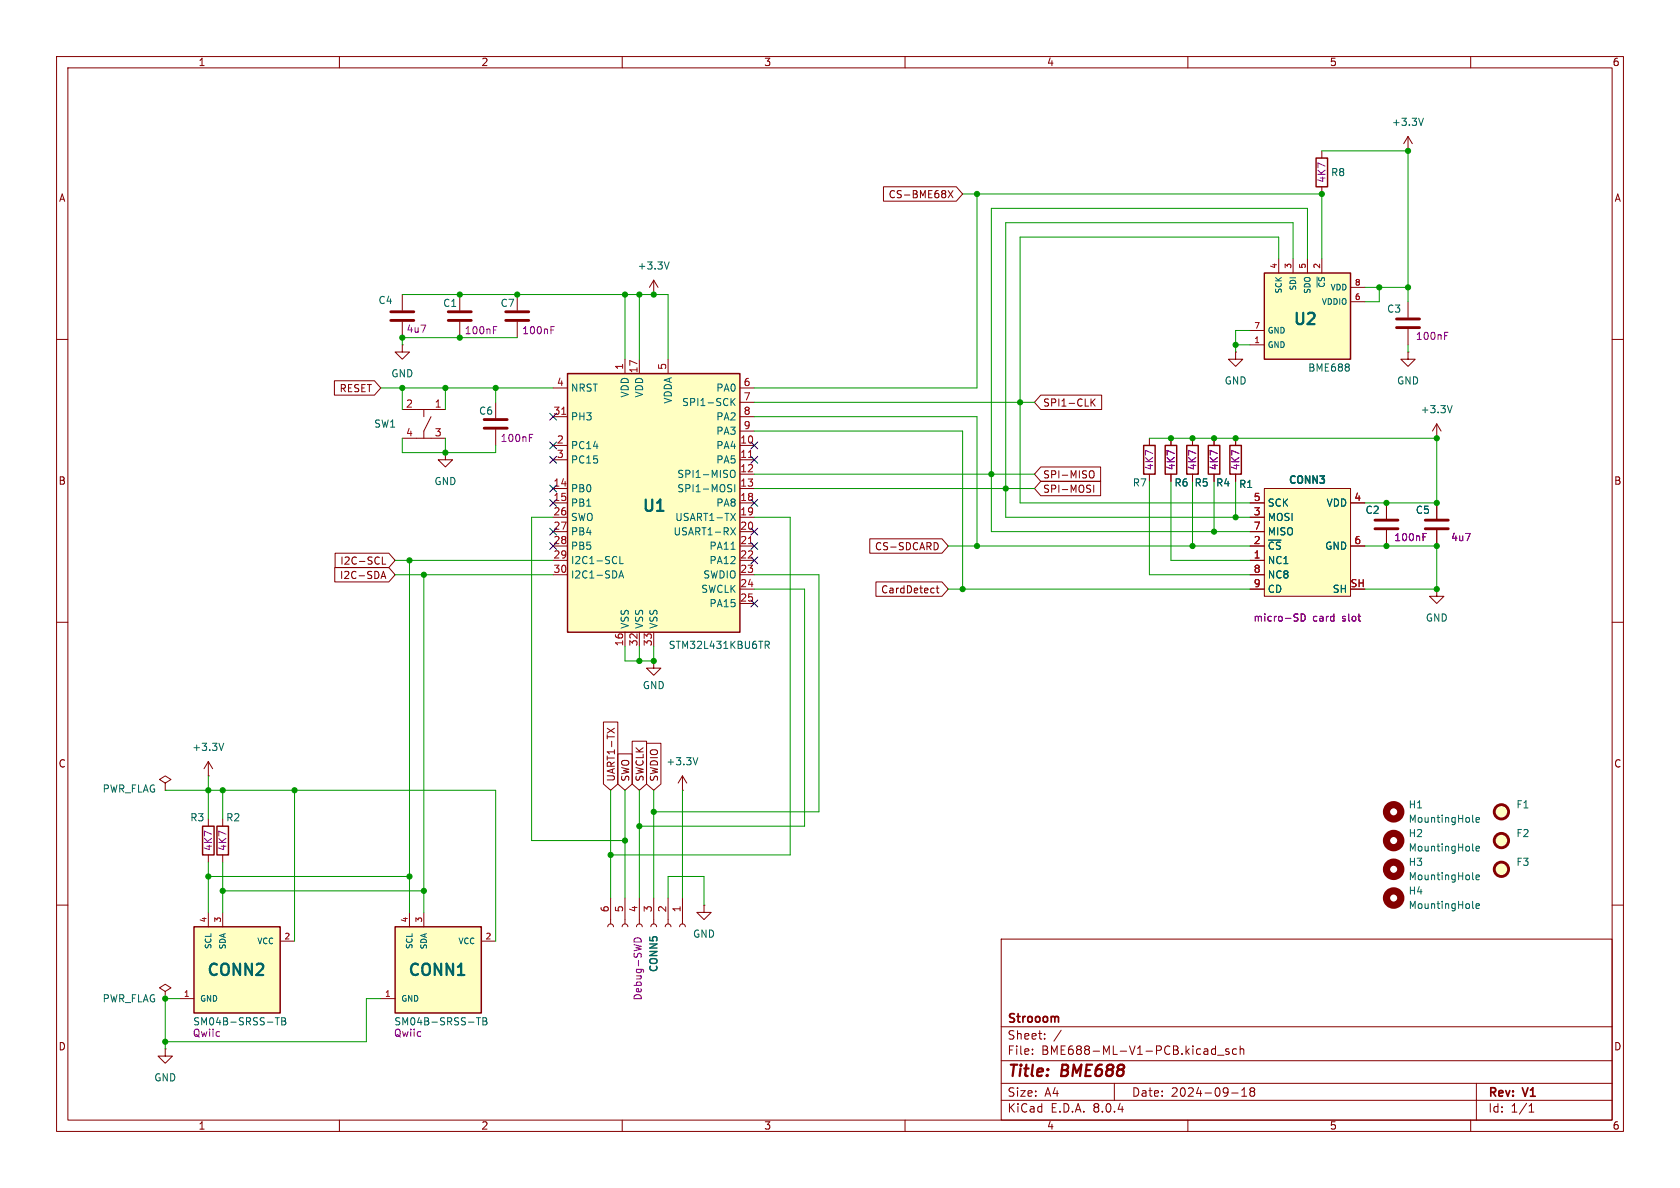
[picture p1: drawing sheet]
<svg xmlns="http://www.w3.org/2000/svg" width="297mm" height="210mm" viewBox="0 0 297 210" stroke-linecap="round" stroke-linejoin="round" font-family="sans-serif">
<g fill="none" stroke="#840000" stroke-width=".18">
<path d="M10 10h277v190h-277zM12 12h273v186h-273zM60 10v2M110 10v2M160 10v2M210 10v2M260 10v2M233.7 26.7v1.2M233.7 33v1.3M248.9 26.7h.1M248.9 24.1l-.7 1.3M248.9 24.1v2.6"/>
<path d="M248.9 24.1l.8 1.3M10 60h2M91.4 52.1v2.8M91.4 56.9v2.8M115.6 52.1h.1M115.6 49.5v2.6M115.6 49.5l-.8 1.3M115.6 49.5l.7 1.3M248.9 53.3v2.8M248.9 58.2v2.8M285 60h2M218.4 62.2v1.3h1.3l-1.3 1.3-1.2-1.3h1.2"/>
<path d="M218.4 62.2h.1M248.9 62.2v1.3h1.3l-1.3 1.3-1.3-1.3h1.3M248.9 62.2h.1M254 77.5h.1M254 74.9l-.8 1.3M254 74.9v2.6M254 74.9l.8 1.3M78.7 80v1.3h1.3l-1.3 1.3-1.2-1.3h1.2M78.7 80h.1M245.1 88.9v2.8M245.1 93.7v2.8M254 88.9v2.8"/>
<path d="M254 93.7v2.8M10 110h2M115.6 116.8v1.3h1.2l-1.2 1.3-1.3-1.3h1.3M115.6 116.8h.1M285 110h2M120.6 139.7h.1M120.6 137.2v2.5M120.6 137.2l-.7 1.2M120.6 137.2l.8 1.2M10 160h2M107.9 158.8v4.5M110.5 158.8v4.5"/>
<path d="M113 158.8v4.5M115.6 158.8v4.5M118.1 158.8v4.5M120.6 158.8v4.5M285 160h2M107.4 163.8l.2-.3 .3-.2 .4 .2 .2 .3M110 163.8l.1-.3 .4-.2 .3 .2 .2 .3M112.5 163.8l.2-.3 .3-.2 .4 .2 .1 .3M115.1 163.8l.1-.3 .4-.2 .3 .2 .2 .3M117.6 163.8l.1-.3 .4-.2 .4 .2 .1 .3M120.1 163.8l.2-.3 .3-.2 .4 .2 .2 .3M124.5 160v1.3h1.2l-1.2 1.3-1.3-1.3h1.3"/>
<path d="M124.5 160h.1M177 166h108v32h-108zM60 198v2M110 198v2M160 198v2M177 194.5h108M177 191.5h108M177 187.5h108M177 181.5h108M182.5 186.3v.1M182.5 185.5v.1M184.7 183.6v.1"/>
<path d="M184.7 182.8v.1M187.6 182.1l-1.3 2M197 191.5v3M210 198v2M214.3 186.3h.6M214.3 185.5h.6M214.9 184.9v1.5M215.2 186.5h1.2M217.2 185.5l-.3-.1-.2 .2v.2l.5 .2v.3h-.5M217.7 193.2h1.2M218.6 185.5l-.4-.1-.3 .3v.4l.1 .2h.6M219.2 185.5l.3-.1 .3 .1 .1 .9"/>
<path d="M219.2 184.9v1.5M219.5 193.8h.9M219.5 192.7l.5-.4v1.5M221.2 192.9l-.2 .3v.3l.2 .3 .5-.1 .1-.2-.1-.4-.2-.2M221.2 192.9l-.2-.2 .2-.4 .5 .1 .1 .2-.3 .3M221.2 192.9h.3M260 198v2M261 191.5v6.5M270.3 196.6h.9M270.3 195.5l.4-.4v1.5"/>
</g>
<path d="M97.4 58.3h.4M97.4 57.7h.6M255.4 59.4h.4M255.4 58.7h.6M251.6 94.9h.4M251.6 94.3h.6M112.1 166.5a.64 .64 0 0 1 .6-.7 .64 .64 0 0 1 .7 .7" fill="none" stroke="#840084" stroke-width=".18"/>
<path d="M251.6 20.9l-.4 1.3M118.3 46.3l-.4 1.3M256.7 71.7l-.4 1.3M123.4 133.9l-.5 1.3" fill="none" stroke="#006464" stroke-width=".18"/>
<path d="M232.7 27.9h2v5.1h-2z" fill="none" stroke="#840000" stroke-width=".25"/>
<path d="M89.4 56.6h4.1M89.4 55.1h4.1M246.9 57.9h4.1M246.9 56.4h4.1M243.1 93.5h4M243.1 91.9h4M252 93.5h4M252 91.9h4" fill="none" stroke="#840000" stroke-width=".51"/>
<path d="M223.5 48.3h15.3v15.2h-15.3z" fill="#ffffc2"/>
<path d="M223.5 48.3h15.3v15.2h-15.3z" fill="none" stroke="#840000" stroke-width=".25"/>
<path d="M221 58.4h2.5M226.1 45.7v2.6M228.6 45.7v2.6M231.1 45.7v2.6M233.7 45.7v2.6M238.8 53.3h2.5M238.8 50.8h2.5M221 61h2.5" fill="none" stroke="#840000" stroke-width=".18"/>
<path d="M232.8 49v1.8M238.5 64.5v.3M238.5 65v.5" fill="none" stroke="#006464" stroke-width=".18"/>
<path d="M69.8 163.8h15.3v15.3h-15.3z" fill="#ffffc2"/>
<path d="M69.8 163.8h15.3v15.3h-15.3z" fill="none" stroke="#840000" stroke-width=".25"/>
<path d="M254 104.1v1.3h1.3l-1.3 1.3-1.3-1.3h1.3M254 104.1h.1M67.3 176.5h2.5M72.4 161.3v2.5M74.9 161.3v2.5M85.1 166.4h2.5" fill="none" stroke="#840000" stroke-width=".18"/>
<path d="M260.3 155.3l.2 .2M260.9 155.1l.6-.1v-.3h-.4l-.2 .2 .1 .6h.5M84.2 179.9h.7M84.6 179.9v1.3M85.4 179.9h.4l.2 .2-.2 .4 .2 .1 .1 .3-.2 .3h-.5zM260.3 160.4l.2 .2M260.9 160.2l.6-.1v-.3h-.4l-.2 .1 .1 .6h.5M85.4 180.5h.4" fill="none" stroke="#006464" stroke-width=".18"/>
<g fill="none" stroke="#840000" stroke-width="1.3">
<circle cx="246.4" cy="153.7" r="1.27"/>
<circle cx="246.4" cy="158.7" r="1.27"/>
</g>
<path d="M223.5 86.4h15.3v19h-15.3z" fill="#ffffc2"/>
<g fill="none" stroke="#840000" stroke-width=".18">
<path d="M81.3 52.1v2.8M81.3 56.9v2.8M71.1 77.5h7.6M71.1 72.4h7.6M74.9 72.4v1.3M76.2 73.7l-1.3 2.5v1.3M87.6 71.1v2.8M87.6 75.9v2.8M207 77.5v1.2M214.6 77.5v1.2M218.4 77.5v1.2M207 83.8v1.3"/>
<path d="M214.6 83.8v1.3M218.4 83.8v1.3M221 99.1h2.5M221 96.5h2.5M221 91.4h2.5M221 88.9h2.5M221 94h2.5M223.5 86.4h15.3v19h-15.3zM238.8 96.5h2.5M238.8 88.9h2.5M221 101.6h2.5M221 104.1h2.5"/>
<path d="M29.2 138.4l1-.6-1-.6-1 .6 1 .6v1.3M29.2 139.7h.1M36.8 144.8v1.3M36.8 151.1v1.3M39.4 144.8v1.3M39.4 151.1v1.3M29.2 175.3l1-.7-1-.6-1 .6 1 .7v1.2M29.2 176.5h.1M29.2 185.4v1.3h1.3l-1.3 1.3-1.3-1.3h1.3M29.2 185.4h.1"/>
</g>
<path d="M87.2 58.3h.5M87.2 57.7h.6M93.6 77.4h.4M93.6 76.8h.6M229.3 108.5l.2 .1M229.4 109.3l.1 .1-.1 .3M230 108.5a.64 .64 0 0 1 .8 .7 .64 .64 0 0 1-.8 .6z" fill="none" stroke="#840084" stroke-width=".18"/>
<g fill="none" stroke="#840000" stroke-width="1.3">
<circle cx="246.4" cy="143.5" r="1.27"/>
<circle cx="246.4" cy="148.6" r="1.27"/>
</g>
<path d="M260.3 150.3l.2 .1M260.3 145.2l.2 .2M260.9 150l.6-.1v-.2l-.4-.1-.2 .2 .1 .6h.5M260.9 144.9l.6-.1v-.2l-.4-.1-.2 .2 .1 .6h.5" fill="none" stroke="#006464" stroke-width=".18"/>
<g fill="#ffffc2" stroke="#ffffc2" stroke-width=".18">
<circle cx="265.4" cy="153.7" r="1.27"/>
<circle cx="265.4" cy="143.5" r="1.27"/>
<circle cx="265.4" cy="148.6" r="1.27"/>
</g>
<g fill="none" stroke="#840000" stroke-width=".51">
<path d="M79.2 56.6h4.1M79.2 55.1h4.1M85.6 75.7h4.1M85.6 74.2h4.1"/>
<circle cx="265.4" cy="148.6" r="1.27"/>
<circle cx="265.4" cy="153.7" r="1.27"/>
<circle cx="265.4" cy="143.5" r="1.27"/>
</g>
<path d="M206 78.7h2v5.1h-2zM213.6 78.7h2v5.1h-2zM217.4 78.7h2.1v5.1h-2.1zM35.8 146.1h2v5h-2zM38.4 146.1h2v5h-2z" fill="none" stroke="#840000" stroke-width=".25"/>
<path d="M34.3 163.8h15.2v15.3h-15.2z" fill="#ffffc2"/>
<path d="M34.3 163.8h15.2v15.3h-15.2z" fill="none" stroke="#840000" stroke-width=".25"/>
<path d="M31.7 176.5h2.6M36.8 161.3v2.5M39.4 161.3v2.5M49.5 166.4h2.6" fill="none" stroke="#840000" stroke-width=".18"/>
<path d="M48.7 179.9h.7M49 179.9v1.3M49.8 179.9h.4l.3 .2-.3 .4 .3 .1v.3l-.2 .3h-.5zM49.8 180.5h.4" fill="none" stroke="#006464" stroke-width=".18"/>
<path d="M100.3 66h30.5v45.8h-30.5z" fill="#ffffc2"/>
<path d="M100.3 66h30.5v45.8h-30.5zM202.2 78.7h2v5.1h-2zM209.8 78.7h2v5.1h-2z" fill="none" stroke="#840000" stroke-width=".25"/>
<g fill="none" stroke="#840000" stroke-width=".18">
<path d="M156.2 33h12.9l1.1 1.3-1.1 1.3h-12.9zM167.6 33.7l.9 1.3M168.5 33.7l-.9 1.3M71.1 52.1v2.8M71.1 56.9v2.8M59.1 67.3h7.1l1.1 1.3-1.1 1.3h-7.1zM71.1 61v1.2h1.3l-1.3 1.3-1.3-1.3h1.3M71.1 61h.1M97.8 78.7h2.5M97.8 73.7h2.5M97.8 68.6h2.5M110.5 63.5v2.5"/>
<path d="M113 63.5v2.5M118.1 63.5v2.5M130.8 78.7h2.5M130.8 73.7h2.5M130.8 68.6h2.5M130.8 71.1h2.5M130.8 76.2h2.5M184 69.8h10.8v2.6h-10.8l-1.1-1.3zM192.9 70.5v1.3M193.1 71.1l.5 .7M193.6 70.5l-.7 .7M203.2 77.5v1.2"/>
<path d="M207 77.5v1.2M210.8 77.5v1.2M214.6 77.5v1.2M218.4 77.5v1.2M59.2 97.8h9.5l1.1 1.3-1.1 1.2h-9.5zM67.6 98.5v1.2h.6M97.8 81.3h2.5M97.8 86.4h2.5M97.8 88.9h2.5M97.8 91.4h2.5M97.8 94h2.5M97.8 96.5h2.5"/>
<path d="M97.8 99.1h2.5M130.8 81.3h2.5M130.8 83.8h2.5M130.8 86.4h2.5M130.8 88.9h2.5M130.8 91.4h2.5M130.8 94h2.5M130.8 96.5h2.5M130.8 99.1h2.5M153.8 95.2h12.7l1.1 1.3-1.1 1.3h-12.7zM165.4 95.9a.68 .68 0 0 1 .5 .7 .68 .68 0 0 1-.5 .6M184 82.5h10.6v2.6h-10.6l-1.1-1.3z"/>
<path d="M184 85.1h10.6v2.5h-10.6l-1.1-1.2zM192.6 85.8h.2M192.7 86.5l.1 .2-.1 .3M192.8 83.3l.1-.1a.43 .43 0 0 1 .5 .4v.5a.42 .42 0 0 1-.2 .4 .42 .42 0 0 1-.4-.1M193.4 85.8v1.2M203.2 83.8v1.3M207 83.8v1.3M210.8 83.8v1.3M214.6 83.8v1.3M218.4 83.8v1.3M221 88.9h2.5M221 91.4h2.5"/>
<path d="M221 94h2.5M221 96.5h2.5M221 99.1h2.5M238.8 88.9h2.5M238.8 96.5h2.5M245.1 88.9v2.8M245.1 93.7v2.8M254 88.9v2.8M254 93.7v2.8M59.2 100.3h9.5l1.1 1.3-1.1 1.3h-9.5zM67.4 102.3l.4-1.3 .4 1.3M67.5 101.9h.6"/>
<path d="M97.8 101.6h2.5M110.5 111.8v2.5M113 111.8v2.5M115.6 111.8v2.5M130.8 101.6h2.5M130.8 104.1h2.5M130.8 106.7h2.5M154.9 102.9h11.6l1.1 1.2-1.1 1.3h-11.6zM165.5 104h.5M165.7 103.5v1.1l.3 .2M221 101.6h2.5M221 104.1h2.5"/>
<path d="M36.8 137.2h.1M36.8 134.6l-.7 1.3M36.8 134.6v2.6M36.8 134.6l.8 1.3M106.7 127.6h2.5v11l-1.3 1.1-1.2-1.1zM107.4 128.7l1.2 .9M108.6 128.7l-1.2 .9M109.2 133.3h2.6v5.3l-1.3 1.1-1.3-1.1zM111.8 131h2.5v7.6l-1.3 1.1-1.2-1.1zM114.3 131.4h2.5v7.2l-1.2 1.1-1.3-1.1z"/>
</g>
<path d="M99.3 73.2h.7M132.3 80.9h.7M132.3 96.1h.7" fill="none" stroke="#a90000" stroke-width=".18"/>
<g fill="none" stroke="#006464" stroke-width=".18">
<path d="M129.2 70.4v1.3M129.4 71l.6 .7M130 70.4l-.8 .8M109.6 98.4v1.2h.6M128.9 86.3l.3 .1 .2 .3-.3 .2h-.3M128.9 85.7h.5M129.1 83.6a.42 .42 0 0 1 .4-.5 .42 .42 0 0 1 .5 .5v.4a.42 .42 0 0 1-.5 .4 .42 .42 0 0 1-.4-.4M129.2 90.7l.8 1.3M129.2 93.3l.8 1.3M129.2 97.1h.8M129.9 85.7v1.2M130 90.7l-.8 1.3"/>
<path d="M130 93.3l-.8 1.3M109.4 102.2l.4-1.3 .5 1.3M109.5 101.8h.6M135.3 113.4h.5l.2 .2-.1 .4h-.6M135.6 114l.4 .6M39.6 131.4l-.5 1.3"/>
</g>
<path d="M69.1 56.6h4.1M69.1 55.1h4.1" fill="none" stroke="#840000" stroke-width=".51"/>
<g fill="none" stroke="#009600" stroke-width=".18">
<path d="M170.2 34.3h63.5v11.4M172.7 34.3v34.3h-39.4M233.7 26.7h15.2v26.6M71.1 52.1h47v11.4M91.4 59.7h-20.3v1.3M110.5 52.1v11.4M113 52.1v11.4M221 58.4h-2.6v3.8M226.1 45.7v-3.8h-45.8v47h40.7M228.6 45.7v-6.3h-50.8v52h43.2M231.1 45.7v-8.9h-55.8v57.2h45.7M241.3 50.8h7.6"/>
<path d="M243.8 50.8v2.5h-2.5M67.3 68.6h30.5M71.1 77.5v2.5h16.5v-1.3M71.1 68.6v3.8M78.7 68.6v3.8M78.7 77.5v2.5M87.6 68.6v2.5M133.3 73.7h39.4v22.8M133.3 71.1h49.6M133.3 76.2h36.9v27.9M203.2 77.5h50.8v11.4h-12.7M218.4 61h2.6"/>
<path d="M248.9 61v1.2M69.8 99.1h28M72.4 99.1v62.2M97.8 91.4h-3.8v57.2h16.5M133.3 91.4h6.4v59.7h-31.8M133.3 86.4h49.6M133.3 83.8h49.6M167.6 96.5h53.4M203.2 85.1v16.5h17.8M207 85.1v14h14M210.8 85.1v11.4M214.6 85.1v8.9"/>
<path d="M218.4 85.1v6.3M241.3 96.5h12.7v7.6h-12.7M69.8 101.6h28M74.9 101.6v59.7M110.5 114.3v2.5h5.1v-2.5M113 114.3v2.5M133.3 104.1h8.9v42h-29.2M133.3 101.6h11.5v41.9h-29.2M167.6 104.1h53.4M29.2 139.7h58.4v26.7M36.8 137.2v7.6M39.4 139.7v5.1"/>
<path d="M52.1 139.7v26.7M107.9 139.7v19.1M110.5 139.7v19.1M113 139.7v19.1M115.6 139.7v19.1M120.6 139.7v19.1M36.8 152.4v8.9M36.8 154.9h35.6M39.4 152.4v8.9M39.4 157.5h35.5M118.1 158.8v-3.9h6.4v5.1M31.7 176.5h-2.5v8.9"/>
<path d="M67.3 176.5h-2.5v7.7h-35.6"/>
</g>
<g fill="none" stroke="#000084" stroke-width=".18">
<path d="M97.2 78.1l1.2 1.2M97.2 73.1l1.2 1.2M98.4 78.1l-1.2 1.2M98.4 73.1l-1.2 1.2M132.7 78.1l1.3 1.2M134 78.1l-1.3 1.2M97.2 80.7l1.2 1.2M97.2 93.4l1.2 1.2M97.2 85.8l1.2 1.2M97.2 88.3l1.2 1.2M97.2 95.9l1.2 1.2M98.4 80.7l-1.2 1.2"/>
<path d="M98.4 93.4l-1.2 1.2M98.4 85.8l-1.2 1.2M98.4 88.3l-1.2 1.2M98.4 95.9l-1.2 1.2M132.7 88.3l1.3 1.2M132.7 95.9l1.3 1.2M132.7 98.5l1.3 1.2M132.7 93.4l1.3 1.2M132.7 80.7l1.3 1.2M134 88.3l-1.3 1.2M134 95.9l-1.3 1.2M134 98.5l-1.3 1.2"/>
<path d="M134 93.4l-1.3 1.2M134 80.7l-1.3 1.2M132.7 106.1l1.3 1.2M134 106.1l-1.3 1.2"/>
</g>
<path d="M251.6 94.9h.4M251.6 94.3h.6M229.3 108.5l.2 .1M229.4 109.3l.1 .1-.1 .3M230 108.5a.64 .64 0 0 1 .8 .7 .64 .64 0 0 1-.8 .6z" fill="none" stroke="#840084" stroke-width=".18"/>
<g fill="#009600" stroke="#009600" stroke-width=".18">
<circle cx="81.3" cy="59.7" r=".46"/>
<circle cx="81.3" cy="52.1" r=".46"/>
<circle cx="71.1" cy="59.7" r=".46"/>
<circle cx="78.7" cy="68.6" r=".46"/>
<circle cx="71.1" cy="68.6" r=".46"/>
<circle cx="87.6" cy="68.6" r=".46"/>
<circle cx="91.4" cy="52.1" r=".46"/>
<circle cx="248.9" cy="26.7" r=".46"/>
<circle cx="233.7" cy="34.3" r=".46"/>
<circle cx="254" cy="77.5" r=".46"/>
<circle cx="254" cy="96.5" r=".46"/>
<circle cx="248.9" cy="50.8" r=".46"/>
<circle cx="243.8" cy="50.8" r=".46"/>
<circle cx="245.1" cy="96.5" r=".46"/>
<circle cx="254" cy="104.1" r=".46"/>
<circle cx="245.1" cy="88.9" r=".46"/>
<circle cx="254" cy="88.9" r=".46"/>
<circle cx="113" cy="52.1" r=".46"/>
<circle cx="115.6" cy="52.1" r=".46"/>
<circle cx="180.3" cy="71.1" r=".46"/>
<circle cx="177.8" cy="86.4" r=".46"/>
<circle cx="110.5" cy="52.1" r=".46"/>
<circle cx="172.7" cy="34.3" r=".46"/>
<circle cx="175.3" cy="83.8" r=".46"/>
<circle cx="172.7" cy="96.5" r=".46"/>
<circle cx="170.2" cy="104.1" r=".46"/>
<circle cx="29.2" cy="176.5" r=".46"/>
<circle cx="36.8" cy="154.9" r=".46"/>
<circle cx="72.4" cy="154.9" r=".46"/>
<circle cx="74.9" cy="157.5" r=".46"/>
<circle cx="39.4" cy="157.5" r=".46"/>
<circle cx="39.4" cy="139.7" r=".46"/>
<circle cx="36.8" cy="139.7" r=".46"/>
<circle cx="29.2" cy="184.2" r=".46"/>
<circle cx="214.6" cy="94" r=".46"/>
<circle cx="210.8" cy="96.5" r=".46"/>
<circle cx="214.6" cy="77.5" r=".46"/>
<circle cx="218.4" cy="77.5" r=".46"/>
<circle cx="218.4" cy="91.4" r=".46"/>
<circle cx="210.8" cy="77.5" r=".46"/>
<circle cx="207" cy="77.5" r=".46"/>
<circle cx="218.4" cy="61" r=".46"/>
<circle cx="52.1" cy="139.7" r=".46"/>
<circle cx="110.5" cy="148.6" r=".46"/>
<circle cx="107.9" cy="151.1" r=".46"/>
<circle cx="115.6" cy="143.5" r=".46"/>
<circle cx="113" cy="146.1" r=".46"/>
<circle cx="113" cy="116.8" r=".46"/>
<circle cx="115.6" cy="116.8" r=".46"/>
<circle cx="74.9" cy="101.6" r=".46"/>
<circle cx="72.4" cy="99.1" r=".46"/>
<circle cx="78.7" cy="80" r=".46"/>
</g>
<g font-size="2.8" fill="#006464">
<text x="228.4" y="58">U2</text>
<text x="113.3" y="91">U1</text>
<text x="36.3" y="173">CONN2</text>
<text x="71.9" y="173">CONN1</text>
</g>
<g font-size="2.8" fill="#840000">
<text x="178" y="190.9">Title:</text>
<text x="187.7" y="190.9">BME688</text>
</g>
<g font-size="2.1" fill="#840000">
<text x="178" y="184">Sheet:</text>
<text x="178" y="181.2">Strooom</text>
<text x="178" y="186.7">File:</text>
<text x="184.1" y="186.7">BME688-ML-V1-PCB.kicad_sch</text>
<text x="178" y="196.9">KiCad</text>
<text x="178" y="194.1">Size:</text>
<text x="184.7" y="194.1">A4</text>
<text x="185.7" y="196.9">E.D.A.</text>
<text x="193.3" y="196.9">8.0.4</text>
<text x="200" y="194.1">Date:</text>
<text x="207" y="194.1">2024-09-18</text>
<text x="263" y="194.3">Rev:</text>
<text x="263" y="196.9">Id:</text>
<text x="267.1" y="196.9">1/1</text>
<text x="269.4" y="194.3">V1</text>
</g>
<g font-size="1.8" fill="#840000">
<text x="35" y="11.9">1</text>
<text x="85" y="11.9">2</text>
<text x="135" y="11.9">3</text>
<text x="185" y="11.9">4</text>
<text x="235" y="11.9">5</text>
<text x="285" y="11.9">6</text>
<text x="10.3" y="35.9">A</text>
<text x="157" y="35.2">CS-BME68X</text>
<text x="285.3" y="35.9">A</text>
<text x="59.9" y="69.5">RESET</text>
<text x="184.3" y="72.1">SPI1-CLK</text>
<text x="10.3" y="85.9">B</text>
<text x="184.3" y="84.8">SPI-MISO</text>
<text x="184.3" y="87.3">SPI-MOSI</text>
<text x="285.3" y="85.9">B</text>
<text x="60.1" y="100">I2C-SCL</text>
<text x="154.6" y="97.5">CS-SDCARD</text>
<text x="60" y="102.6">I2C-SDA</text>
<text x="155.7" y="105.1">CardDetect</text>
<text x="10.3" y="135.9">C</text>
<text x="285.3" y="135.9">C</text>
<text x="108.9" y="138.3" transform="rotate(-90 108.9 138.3)">UART1-TX</text>
<text x="111.4" y="138.3" transform="rotate(-90 111.4 138.3)">SWO</text>
<text x="114" y="138.3" transform="rotate(-90 114 138.3)">SWCLK</text>
<text x="116.5" y="138.3" transform="rotate(-90 116.5 138.3)">SWDIO</text>
<text x="10.3" y="185.9">D</text>
<text x="285.3" y="185.9">D</text>
<text x="35" y="199.9">1</text>
<text x="85" y="199.9">2</text>
<text x="135" y="199.9">3</text>
<text x="185" y="199.9">4</text>
<text x="235" y="199.9">5</text>
<text x="285" y="199.9">6</text>
</g>
<g font-size="1.8" fill="#006464">
<text x="246" y="22.5">+3.3V</text>
<text x="235.2" y="31.3">R8</text>
<text x="112.6" y="47.9">+3.3V</text>
<text x="66.8" y="53.9">C4</text>
<text x="78.2" y="54.5">C1</text>
<text x="88.4" y="54.5">C7</text>
<text x="245.1" y="55.5">C3</text>
<text x="231.2" y="65.9">BME688</text>
<text x="69.1" y="66.9">GND</text>
<text x="100.8" y="69.4">NRST</text>
<text x="111.4" y="70.4" transform="rotate(-90 111.4 70.4)">VDD</text>
<text x="113.9" y="70.4" transform="rotate(-90 113.9 70.4)">VDD</text>
<text x="119" y="71.5" transform="rotate(-90 119 71.5)">VDDA</text>
<text x="120.5" y="72">SPI1-SCK</text>
<text x="126.5" y="69.4">PA0</text>
<text x="216.4" y="68.2">GND</text>
<text x="246.9" y="68.2">GND</text>
<text x="66" y="75.8">SW1</text>
<text x="84.6" y="73.5">C6</text>
<text x="100.8" y="74.5">PH3</text>
<text x="126.5" y="74.5">PA2</text>
<text x="126.5" y="77.1">PA3</text>
<text x="251.1" y="73.3">+3.3V</text>
<text x="100.8" y="79.6">PC14</text>
<text x="100.8" y="82.1">PC15</text>
<text x="126.5" y="79.6">PA4</text>
<text x="126.5" y="82.1">PA5</text>
<text x="76.7" y="86">GND</text>
<text x="100.8" y="87.2">PB0</text>
<text x="100.8" y="89.8">PB1</text>
<text x="119.6" y="84.7">SPI1-MISO</text>
<text x="119.6" y="87.2">SPI1-MOSI</text>
<text x="126.5" y="89.8">PA8</text>
<text x="200.2" y="86.2">R7</text>
<text x="207.5" y="86.2">R6</text>
<text x="211.1" y="86.2">R5</text>
<text x="214.9" y="86.2">R4</text>
<text x="219" y="86.5">R1</text>
<text x="224" y="89.8">SCK</text>
<text x="227.7" y="85.9">CONN3</text>
<text x="234.4" y="89.8">VDD</text>
<text x="100.8" y="92.3">SWO</text>
<text x="100.8" y="94.8">PB4</text>
<text x="119" y="94.8">USART1-RX</text>
<text x="119.3" y="92.3">USART1-TX</text>
<text x="224" y="92.3">MOSI</text>
<text x="224" y="94.8">MISO</text>
<text x="241.3" y="91">C2</text>
<text x="250.2" y="91">C5</text>
<text x="100.8" y="97.4">PB5</text>
<text x="100.8" y="99.9">I2C1-SCL</text>
<text x="125.3" y="97.4">PA11</text>
<text x="125.3" y="99.9">PA12</text>
<text x="224" y="99.9">NC1</text>
<text x="224" y="97.4">~{CS}</text>
<text x="234.2" y="97.4">GND</text>
<text x="100.8" y="102.5">I2C1-SDA</text>
<text x="123.9" y="105">SWCLK</text>
<text x="124.2" y="102.5">SWDIO</text>
<text x="125.3" y="107.5">PA15</text>
<text x="224" y="102.5">NC8</text>
<text x="224" y="105">CD</text>
<text x="235.5" y="105">SH</text>
<text x="111.4" y="111.3" transform="rotate(-90 111.4 111.3)">VSS</text>
<text x="113.9" y="111.3" transform="rotate(-90 113.9 111.3)">VSS</text>
<text x="116.4" y="111.3" transform="rotate(-90 116.4 111.3)">VSS</text>
<text x="252" y="110.1">GND</text>
<text x="118.1" y="114.9">STM32L431KBU6TR</text>
<text x="113.5" y="122">GND</text>
<text x="33.9" y="132.9">+3.3V</text>
<text x="117.7" y="135.5">+3.3V</text>
<text x="18" y="140.3">PWR_FLAG</text>
<text x="248.9" y="143.1">H1</text>
<text x="268" y="143.1">F1</text>
<text x="33.5" y="145.4">R3</text>
<text x="39.9" y="145.4">R2</text>
<text x="248.9" y="148.2">H2</text>
<text x="248.9" y="145.6">MountingHole</text>
<text x="268" y="148.2">F2</text>
<text x="248.9" y="153.3">H3</text>
<text x="248.9" y="155.8">MountingHole</text>
<text x="248.9" y="150.7">MountingHole</text>
<text x="268" y="153.3">F3</text>
<text x="248.9" y="158.3">H4</text>
<text x="248.9" y="160.9">MountingHole</text>
<text x="122.4" y="166">GND</text>
<text x="116.6" y="172.1" transform="rotate(-90 116.6 172.1)">CONN5</text>
<text x="18" y="177.4">PWR_FLAG</text>
<text x="34" y="181.5">SM04B-SRSS-TB</text>
<text x="69.6" y="181.5">SM04B-SRSS-TB</text>
<text x="27.2" y="191.4">GND</text>
</g>
<g font-size="1.8" fill="#840084">
<text x="234.5" y="32.4" transform="rotate(-90 234.5 32.4)">4K7</text>
<text x="71.8" y="59">4u7</text>
<text x="82.1" y="59.3">100nF</text>
<text x="92.2" y="59.3">100nF</text>
<text x="250.2" y="60.3">100nF</text>
<text x="88.4" y="78.3">100nF</text>
<text x="204.1" y="83.2" transform="rotate(-90 204.1 83.2)">4K7</text>
<text x="207.9" y="83.2" transform="rotate(-90 207.9 83.2)">4K7</text>
<text x="211.7" y="83.2" transform="rotate(-90 211.7 83.2)">4K7</text>
<text x="215.5" y="83.2" transform="rotate(-90 215.5 83.2)">4K7</text>
<text x="219.3" y="83.2" transform="rotate(-90 219.3 83.2)">4K7</text>
<text x="246.4" y="95.9">100nF</text>
<text x="256.4" y="95.9">4u7</text>
<text x="221.5" y="110.1">micro-SD</text>
<text x="232.1" y="110.1">card</text>
<text x="237.4" y="110.1">slot</text>
<text x="37.7" y="150.5" transform="rotate(-90 37.7 150.5)">4K7</text>
<text x="40.2" y="150.5" transform="rotate(-90 40.2 150.5)">4K7</text>
<text x="113.6" y="177" transform="rotate(-90 113.6 177)">Debug-SWD</text>
<text x="34" y="183.5">Qwiic</text>
<text x="69.6" y="183.5">Qwiic</text>
</g>
<g font-size="1.8" fill="#a90000">
<text x="110.2" y="65.5" transform="rotate(-90 110.2 65.5)">1</text>
<text x="117.9" y="65.5" transform="rotate(-90 117.9 65.5)">5</text>
<text x="98.4" y="68.3">4</text>
<text x="112.8" y="66.1" transform="rotate(-90 112.8 66.1)">17</text>
<text x="131.4" y="68.3">6</text>
<text x="131.4" y="70.9">7</text>
<text x="71.7" y="72.1">2</text>
<text x="71.7" y="77.2">4</text>
<text x="76.8" y="72.1">1</text>
<text x="76.8" y="77.2">3</text>
<text x="97.7" y="73.4">31</text>
<text x="131.4" y="73.4">8</text>
<text x="131.4" y="75.9">9</text>
<text x="98.4" y="78.5">2</text>
<text x="98.4" y="81">3</text>
<text x="130.8" y="78.5">10</text>
<text x="130.8" y="81">11</text>
<text x="130.8" y="83.6">12</text>
<text x="97.7" y="86.1">14</text>
<text x="97.7" y="88.6">15</text>
<text x="130.8" y="86.1">13</text>
<text x="130.8" y="88.6">18</text>
<text x="221.5" y="88.6">5</text>
<text x="239.3" y="88.6">4</text>
<text x="97.7" y="91.2">26</text>
<text x="97.7" y="93.7">27</text>
<text x="130.8" y="91.2">19</text>
<text x="130.8" y="93.7">20</text>
<text x="221.5" y="91.2">3</text>
<text x="221.5" y="93.7">7</text>
<text x="97.7" y="96.3">28</text>
<text x="97.7" y="98.8">29</text>
<text x="97.7" y="101.3">30</text>
<text x="130.8" y="96.3">21</text>
<text x="130.8" y="98.8">22</text>
<text x="130.8" y="101.3">23</text>
<text x="221.5" y="98.8">1</text>
<text x="221.5" y="96.3">2</text>
<text x="221.5" y="101.3">8</text>
<text x="239.3" y="96.3">6</text>
<text x="130.8" y="103.9">24</text>
<text x="130.8" y="106.4">25</text>
<text x="221.5" y="103.9">9</text>
<text x="238.7" y="103.9">SH</text>
<text x="110.2" y="114.3" transform="rotate(-90 110.2 114.3)">16</text>
<text x="112.8" y="114.3" transform="rotate(-90 112.8 114.3)">32</text>
<text x="115.3" y="114.3" transform="rotate(-90 115.3 114.3)">33</text>
<text x="107.7" y="161.4" transform="rotate(-90 107.7 161.4)">6</text>
<text x="110.2" y="161.4" transform="rotate(-90 110.2 161.4)">5</text>
<text x="112.8" y="161.4" transform="rotate(-90 112.8 161.4)">4</text>
<text x="115.3" y="161.4" transform="rotate(-90 115.3 161.4)">3</text>
<text x="117.9" y="161.4" transform="rotate(-90 117.9 161.4)">2</text>
<text x="120.4" y="161.4" transform="rotate(-90 120.4 161.4)">1</text>
</g>
<g font-size="1.4" fill="#a90000">
<text x="225.8" y="47.6" transform="rotate(-90 225.8 47.6)">4</text>
<text x="228.3" y="47.6" transform="rotate(-90 228.3 47.6)">3</text>
<text x="230.9" y="47.6" transform="rotate(-90 230.9 47.6)">5</text>
<text x="233.4" y="47.6" transform="rotate(-90 233.4 47.6)">2</text>
<text x="239.4" y="53.1">6</text>
<text x="239.4" y="50.5">8</text>
<text x="221.6" y="58.2">7</text>
<text x="221.6" y="60.7">1</text>
<text x="36.6" y="163.2" transform="rotate(-90 36.6 163.2)">4</text>
<text x="39.1" y="163.2" transform="rotate(-90 39.1 163.2)">3</text>
<text x="50.2" y="166.1">2</text>
<text x="72.1" y="163.2" transform="rotate(-90 72.1 163.2)">4</text>
<text x="74.7" y="163.2" transform="rotate(-90 74.7 163.2)">3</text>
<text x="85.7" y="166.1">2</text>
<text x="32.4" y="176.3">1</text>
<text x="68" y="176.3">1</text>
</g>
<g font-size="1.4" fill="#006464">
<text x="226.8" y="52" transform="rotate(-90 226.8 52)">SCK</text>
<text x="229.3" y="51.5" transform="rotate(-90 229.3 51.5)">SDI</text>
<text x="231.9" y="52.1" transform="rotate(-90 231.9 52.1)">SDO</text>
<text x="234.4" y="51" transform="rotate(-90 234.4 51)">~{CS}</text>
<text x="235.1" y="51.5">VDD</text>
<text x="224" y="59.2">GND</text>
<text x="233.5" y="54.1">VDDIO</text>
<text x="224" y="61.7">GND</text>
<text x="37.6" y="167.9" transform="rotate(-90 37.6 167.9)">SCL</text>
<text x="40.1" y="168" transform="rotate(-90 40.1 168)">SDA</text>
<text x="45.4" y="167.1">VCC</text>
<text x="73.1" y="167.9" transform="rotate(-90 73.1 167.9)">SCL</text>
<text x="75.7" y="168" transform="rotate(-90 75.7 168)">SDA</text>
<text x="80.9" y="167.1">VCC</text>
<text x="35.3" y="177.3">GND</text>
<text x="70.9" y="177.3">GND</text>
</g>
</svg>
